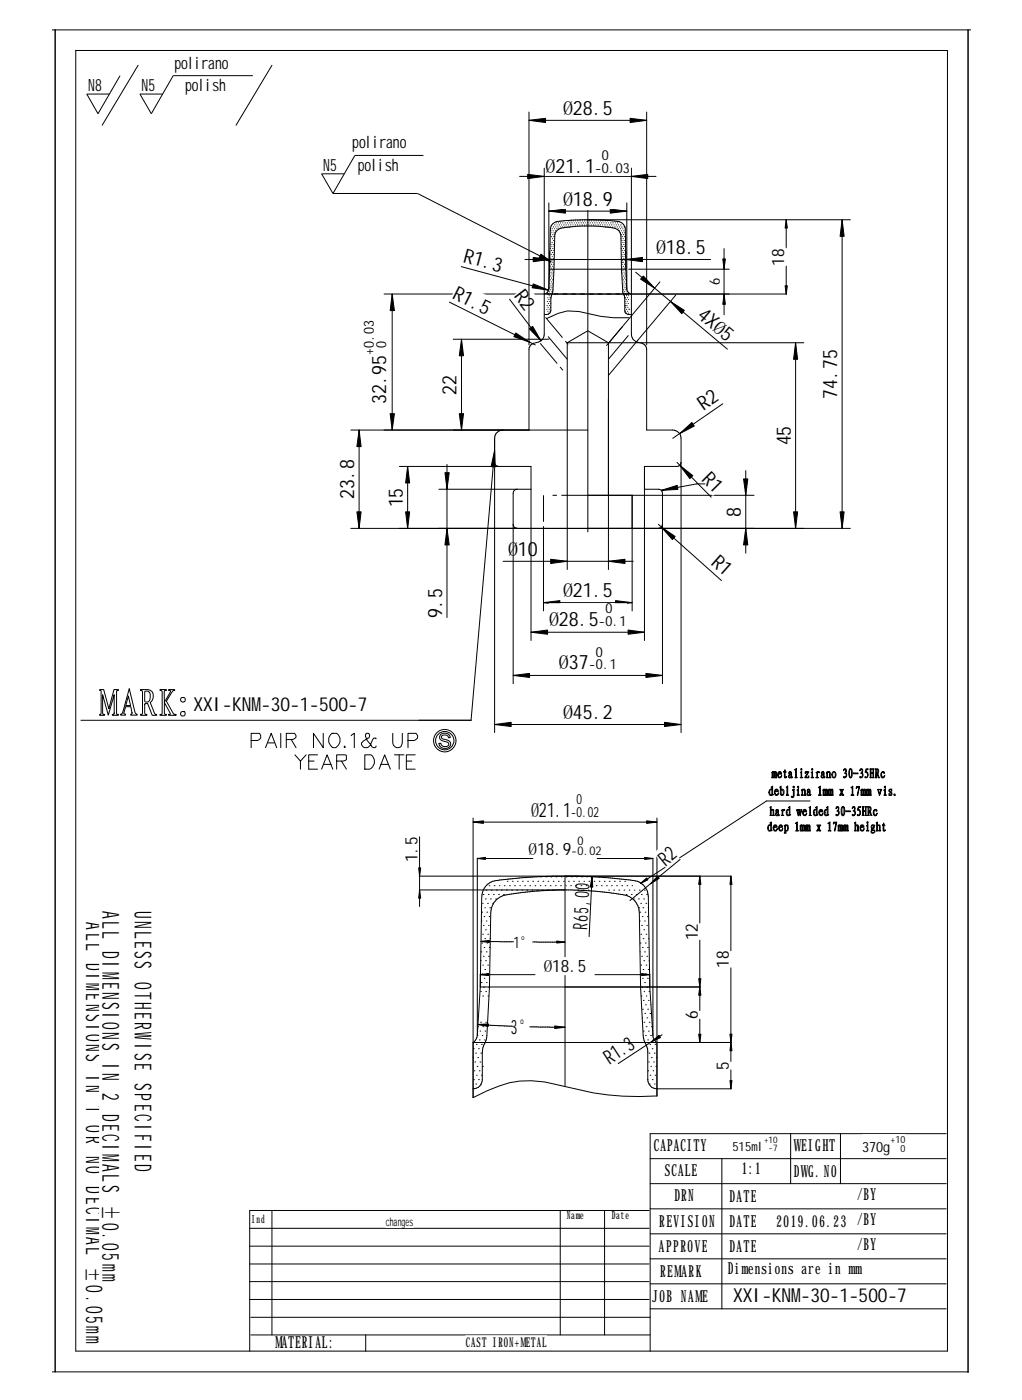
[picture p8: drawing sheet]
<svg xmlns="http://www.w3.org/2000/svg" width="235mm" height="322mm" viewBox="0 0 235 322" stroke-linecap="round" stroke-linejoin="round" font-family="sans-serif">
<g fill="none" stroke="#000" stroke-width=".23">
<path d="M12 6.9h211.6M12.7 6.9v309.1M17.4 11.6v299.6h200.7v-299.6h-200.7M222.9 6.9v309.2M121.8 27.7h27.1M121.8 25.8v53.6M125.3 38.7v38.2a1.87 1.87 0 0 1-1.4 1.9 2.15 2.15 0 0 0-2.1 1.3v18.9M145.4 38.7v38.2a1.87 1.87 0 0 0 1.4 1.9 2.15 2.15 0 0 1 2 1.3l.1 18.9h6a1.95 1.95 0 0 1 1.9 2v67.7M148.9 25.8v53.6M119.6 40.6h31.4M120.9 59.8h42.7M126.4 46.7v19.9l.1-4.6"/>
<path d="M126.4 48.6h17.9M126.5 57.9v4.1M126.7 54h.1M126.7 57.2h.1M126.8 53.2h.1M126.8 56.3h.1M126.8 59.5h.1M126.9 58.6h.1M127 54.5h.1M127 57.7h.1M127 53.6h.1M127 56.8h.1"/>
<path d="M127 59.9h.1M127.1 52.7h.1M127.1 55.9h.1M127.1 59h.1M127.2 55h.1M127.2 58.2h.1M127.3 54h.1M127.3 57.2h.1M127.3 53.2h.1M127.3 56.3h.1M127.3 59.5h.1M127.4 52.3h.1"/>
<path d="M127.4 55.4h.1M127.4 58.6h.1M127.5 54.5h.1M127.5 57.7h.1M127.6 53.6h.1M127.6 56.8h.1M127.6 59.9h.1M127.6 52.7h.1M127.6 55.9h.1M127.7 51.8h.1M127.8 53.2h.1M127.9 52.3h.1"/>
<path d="M128 51.3h.1M128.1 52.7h.1M128.2 51.8h.1M128.4 52.3h.1M128.5 51.3h.1M128.7 52.7h.1M128.7 51.8h.1M129 52.3h.1M129 51.3h.1M129.3 51.8h.1M129.5 52.3h.1M129.6 51.3h.1"/>
<path d="M129.8 51.8h.1M130 52.3h.1M130.1 51.3h.1M130.3 51.8h.1M130.6 52.3h.1M130.6 51.3h.1M130.9 51.8h.1M130.9 50.9h.1M131.1 52.3h.1M131.1 51.3h.1M131.4 51.8h.1M131.4 50.9h.1"/>
<path d="M131.7 51.3h.1M131.9 51.8h.1M132 50.9h.1M132.2 51.3h.1M132.4 51.8h.1M132.5 50.9h.1M132.7 51.3h.1M132.9 51.8h.1M133 50.9h.1M133.2 51.3h.1M133.5 51.8h.1M133.5 50.9h.1"/>
<path d="M133.8 51.3h.1M134 51.8h.1M134.1 50.9h.1M134.3 51.3h.1M134.5 51.8h.1M134.6 50.9h.1M134.8 51.3h.1M135 51.8h.1M135.1 50.9h.1M135.3 51.3h.1M135.6 51.8h.1M135.6 50.9h.1"/>
<path d="M135.8 51.3h.1M136.1 51.8h.1M136.1 50.9h.1M136.4 51.3h.1M136.6 51.8h.1M136.7 50.9h.1M136.9 51.3h.1M137 50.6l2.8 .2a7.3 7.3 0 0 1 3.5 .7l.5 .6 .2 .8 .1 9.1M137.2 51.8h.1M137.2 50.9h.1M137.5 51.3h.1M137.7 51.8h.1"/>
<path d="M137.8 50.9h.1M138 51.3h.1M138.2 51.8h.1M138.3 50.9h.1M138.5 51.3h.1M138.7 51.8h.1M138.8 50.9h.1M139 51.3h.1M139.2 51.8h.1M139.3 50.9h.1M139.4 52.3h.1M139.5 51.3h.1"/>
<path d="M139.8 51.8h.1M139.8 50.9h.1M140 52.3h.1M140.1 51.3h.1M140.3 51.8h.1M140.5 52.3h.1M140.6 51.3h.1M140.8 51.8h.1M141.1 52.3h.1M141.1 51.3h.1M141.4 51.8h.1M141.6 52.3h.1"/>
<path d="M141.6 51.3h.1M141.9 51.8h.1M142.1 52.3h.1M142.2 51.3h.1M142.3 52.7h.1M142.4 51.8h.1M142.5 53.2h.1M142.6 52.3h.1M142.8 53.7a2.69 2.69 0 0 0-2.6-1.3l-3.3-.3h-3.2l-2.4 .2a6.1 6.1 0 0 0-3 .7l-.5 .7-.1 .7-.4 12.6-.3 1.1M142.8 53.7l.2 .7 .1 7.6 .3 5.3 .3 .8M142.8 53.6h.1M142.8 52.7h.1"/>
<path d="M142.9 51.8h.1M143 55h.1M143 54h.1M143 57.2h.1M143.1 53.2h.1M143.1 56.3h.1M143.1 59.5h.1M143.1 52.3h.1M143.1 55.4h.1M143.2 58.6h.1M143.2 54.5h.1M143.2 57.7h.1"/>
<path d="M143.3 53.6h.1M143.3 56.8h.1M143.3 59.9h.1M143.4 52.7h.1M143.4 55.9h.1M143.4 59h.1M143.5 55h.1M143.5 58.2h.1M143.5 54h.1M143.5 57.2h.1M143.6 53.2h.1M143.6 56.3h.1"/>
<path d="M143.6 59.5h.1M143.7 52.3h.1M143.7 55.4h.1M143.7 58.6h.1M143.8 54.5h.1M143.8 57.7h.1M143.8 53.6h.1M143.8 56.8h.1M143.8 59.9h.1M143.9 55.9h.1M143.9 59h.1M144 58.2h.1"/>
<path d="M144.1 57.9v4.1M144.3 46.7v19.9l-.2-4.6M166.7 57.3v15.2M181 50.6v6.6M193.9 50.6v71.1M195.8 50.6h-62.1l-3.3 .2a7.1 7.1 0 0 0-3.1 .7l-.4 .6-.2 .8-.2 9.1M88.4 67.7h92.7M90.3 67.7v31.3M103.5 69.6l19.7 9.8M104.4 78.1h22M106.2 61.4l20.1 5.4M106.3 78.1v20.9"/>
<path d="M117.3 68.9l7.2 9.6M125.9 71.2h.1M125.9 70.4h.1M126 69.5h.1M126.1 68.6h.1M126.1 71.7h.1M126.2 67.6h.1M126.2 70.8h.1M126.2 69.9h.1M126.3 69h.1M126.3 72.1h.1M126.3 66.8a1.27 1.27 0 0 1-1 .9"/>
<path d="M126.4 66.5l-.1 .3M126.4 68.1h.1M126.4 71.2h.1M126.4 67.2h.1M126.5 70.4h.1M126.5 64h.1M126.5 62h17.6M126.5 69.5h.1M126.5 66.3h.1M126.6 63.1h.1M126.6 68.6h.1M126.6 65.4h.1"/>
<path d="M126.6 62.2h.1M126.6 71.7h.1M126.7 64.5h.1M126.7 61.3h.1M126.7 67.6h.1M126.7 70.8h.1M126.7 66.7h.1M126.7 63.6h.1M126.7 60.4h.1M126.8 69.9h.1M126.8 65.9h.1M126.8 62.7h.1"/>
<path d="M126.9 68.1h.1M126.9 64.9h.1M126.9 61.8h.1M127 68.1l-.2 3.4a1.14 1.14 0 0 1-1.5 1M127 64h.1M127 60.9h.1M127 67.2h.1M127 66.3h.1M127 63.1h.1M127.1 65.4h.1M127.1 62.2h.1M127.2 64.5h.1"/>
<path d="M127.2 61.3h.1M127.3 60.4h.1M127.3 66.7h.1M127.3 63.6h.1M127.3 65.9h.1M127.3 62.7h.1M127.4 61.8h.1M127.5 60.9h.1M140.1 78.9v52.3M143.1 60.4h.1M143.1 62.7h.1M143.2 61.8h.1"/>
<path d="M143.3 64h.1M143.3 60.9h.1M143.3 66.3h.1M143.3 63.1h.1M143.4 65.4h.1M143.4 62.2h.1M143.5 64.5h.1M143.5 61.3h.1M143.5 67.6h.1M143.6 66.7h.1M143.6 63.6h.1M143.6 60.4h.1"/>
<path d="M143.6 65.9h.1M143.6 62.7h.1M143.7 64.9h.1M143.7 61.8h.1M143.7 68.1l.1 3.4a.87 .87 0 0 0 1 .9l.6 .1M143.7 68.1h.1M143.8 67.2h.1M143.8 64h.1M143.8 60.9h.1M143.8 70.4h.1M143.8 69.5h.1M143.8 66.3h.1"/>
<path d="M143.8 63.1h.1M143.9 68.6h.1M143.9 65.4h.1M143.9 62.2h.1M143.9 71.7h.1M144 61.3h.1M144 67.6h.1M144 64.5h.1M144 70.8h.1M144.1 66.7h.1M144.1 63.6h.1M144.1 69.9h.1"/>
<path d="M144.1 69h.1M144.1 65.9h.1M144.2 72.1h.1M144.2 68.1h.1M144.2 71.2h.1M144.3 70.4h.1M144.3 67.2h.1M144.3 66.5a1.27 1.27 0 0 0 1.1 1.2M144.4 69.5h.1M144.4 68.6h.1M144.5 71.7h.1M144.5 67.6h.1"/>
<path d="M144.5 70.8h.1M144.6 69.9h.1M144.7 69h.1M144.7 72.1h.1M144.7 62h23.2M144.7 68.1h.1M144.8 71.2h.1M144.8 73.2h-3.5l-3.1-.4-4.9-1.1-2.7-.1-2.1 .6-2.6 1.1M146.3 62.7l21.2 17.7M151.9 64.9l-12.2 14.7M155.6 68l-8.7 10.3M181 61.2v6.5"/>
<path d="M183.2 78.9v42.8M185.1 78.9h-54.5v52.3M80.8 99h54.5M82.7 99v22.7M115.8 99a1.95 1.95 0 0 0-1.9 2v67.7M166.4 93l-11.5 8M91.9 107.4h30.4v40.1M93.9 107.4v14.3M101 112.7h21.3M102.9 107v35.2M113.9 103.7l-5.4 62.2h-89.9M113.9 106.5a.87 .87 0 0 0 .9 .9"/>
<path d="M119.1 112.7a.87 .87 0 0 0-.9 .9v43.9M135.3 114.1h38.3M145.5 114.1v26.6M148.4 112.7h3.2l.7 .2M152.3 112.9l.2 .7v43.9M155.9 106.5l7.8 8M156.8 106.5a.87 .87 0 0 1-.9 .9h-7.5v40.1M162.3 111.4h-1.9l-8.1 1.5M171.7 108.4v19M80.8 121.7h115M115.8 129.3h30M118.2 120.8a.87 .87 0 0 0 .9 .9"/>
<path d="M125.1 138.8h20.4M125.1 121.7v19M151.6 120.8l14.5 12.9M152.5 120.8a.87 .87 0 0 1-.9 .9M22.9 158.8h1l1.2 4.4 1.1-4.4h1.1v.2l-.4 .1-.1 .1v5.2l.5 .1v.2h-1.4v-.2h.3l.1-.3v-4.2l-1.4 4.7-1.3-4.7v4.2l.1 .3h.4v.2h-1.2l.4-.5v-5l-.1-.1-.3-.1zM29.8 158.6l1.3 5.4 .2 .4 .3 .1v.2h-1.5v-.2l.3-.2-.3-1.5h-1.2l-.4 1.4 .4 .3v.2h-1.1v-.2l.3-.1 .3-.7zM32.3 158.8a2.97 2.97 0 0 1 2.7 .4 1.84 1.84 0 0 1-.4 2.6l.9 2.4 .2 .3h.4v.2h-1l-1.1-2.7-.7 .2v2l.1 .3h.4v.2h-1.5v-.2h.4l.1-.3v-4.8l-.1-.3-.4-.1zM33.4 159.2h.1a.81 .81 0 0 1 1.1 .7 1.59 1.59 0 0 1-.6 1.8h-.6l-.1-.2zM36.8 158.8h1.5v.2l-.4 .1-.1 .3v2.3l1.5-2.5-.1-.1-.4-.1v-.2h1.4v.2h-.2a2.32 2.32 0 0 0-1.1 1.5l-.6 1 1.4 2.5a.64 .64 0 0 0 .9 .5v.2h-1.8v-.2h.4v-.3l-1.4-2.4v2.4l.2 .3h.3v.2h-1.5v-.2h.4l.1-.2v-4.9l-.1-.3-.4-.1zM118.2 155.6h34.3M122.3 145.6h26.1M29.5 160.3l.6 2.2h-1.1z"/>
<path d="M41.7 160.8l.2-.2h.5a.56 .56 0 0 1 .2 .8 .56 .56 0 0 1-.8 .2 .56 .56 0 0 1-.1-.8zM57.8 170.5h1.5a.96 .96 0 0 0 .6-1.4l-.2-.2h-1.9v3.3M61.1 172.2l1.3-3.3 1.3 3.3M61.7 171.1h1.5M64.6 168.9v3.3M65.9 170.3h1.3l.6-.1 .4-.4v-.4l-.4-.5h-1.9v3.3M67.1 170.3l1.1 1.9M67.9 173.8l1.3 1.5 1.3-1.5M69.2 175.3v1.9M71 175.3h1.3M73.1 173.8h-2v3.4h2M74 177.2l1.3-3.4 1.3 3.4"/>
<path d="M74.4 168.9v3.3l-2.2-3.3v3.3M74.6 176.1h1.6M76.1 169.2l.3-.3h1.1a1.98 1.98 0 0 1-.2 3.3 1.44 1.44 0 0 1-1.6-1.3v-.9zM77.5 175.3h1.5l.5-.2 .3-.2v-.9l-.3-.2h-2v3.4M78.6 175.3l1.2 1.9M79.4 171.8l-.2 .2 .2 .2 .1-.2M80.9 169.4l.7-.5v3.3M84 173.8h1.1a1.26 1.26 0 0 1 1.1 1.1 2.19 2.19 0 0 1-1.1 2.3h-1.1zM86.6 170.2v-.2h-.6l-.5 1.1a1.12 1.12 0 0 1-1.2 1.2 1.12 1.12 0 0 1-1.1-1.2l1.7-1.1 .2-.4-.2-.7h-.6a1.43 1.43 0 0 0 .2 1.6l1.1 1.5 .8 .2 .2-.4M87.3 177.2l1.3-3.4 1.3 3.4M87.7 176.1h1.6M90.4 168.9v2.2a1.1 1.1 0 0 0 1.1 1.1 1.1 1.1 0 0 0 1.1-1.1v-2.2"/>
<path d="M90.8 173.8h2.2M91.9 173.8v3.4M93.6 175.3h1.2M93.9 170.5h1.5a.96 .96 0 0 0 .5-1.4l-.1-.2h-1.9v3.3M95.6 173.8h-2v3.4h2M101.5 169.1a1.36 1.36 0 0 1 2.2 .8h-.4a.89 .89 0 0 0-.8-.6 .89 .89 0 0 0-.9 .4l.2 .4a2.14 2.14 0 0 1 2 1.1 1.34 1.34 0 0 1-1.4 1.2 1.34 1.34 0 0 1-1.3-1.2h.4v.1a1.04 1.04 0 0 0 1.6 .5 .53 .53 0 0 0 .2-.7 .53 .53 0 0 0-.6-.3 1.32 1.32 0 0 1-1.5-1.1zM113.9 166.9h42.9M177.7 177.9l.2-.2v.2l.3-.2 .1 .3 .2-.3 .2 .1 .2 1.3h-.4l.1-1.2-.2 .1v1.1h-.3v-1.2l-.2 .1 .1 1.1h-.3zM179.2 177.9a.45 .45 0 0 1 .5-.2 .45 .45 0 0 1 .3 .6h-.8v.3a.36 .36 0 0 0 .4 .4 .36 .36 0 0 0 .3-.5 .47 .47 0 0 1-.4 .7 .47 .47 0 0 1-.5-.6zM179.3 177.9h.4v.3h-.5zM180.7 177.3l.1 .4h.2l-.2 .1v1.1l.1 .1 .2-.2a.24 .24 0 0 1-.2 .4 .24 .24 0 0 1-.3-.3v-1.1l-.2-.1zM181.7 177.8a.31 .31 0 0 1 .4-.1 .31 .31 0 0 1 .1 .4v.9l.3-.1-.2 .2h-.2v-.1l-.2 .1a.45 .45 0 0 1-.4-.5 .45 .45 0 0 1 .6-.3l-.1-.5h-.2l-.1 .4h-.1z"/>
<path d="M181.8 178.5l.3-.2-.1 .7a.28 .28 0 0 1-.3-.1 .28 .28 0 0 1 .1-.4zM183 177.2l.3-.2v2l.3 .1h-.6l.2-.1v-1.7zM184.3 177.9l.3-.2v1.3l.2 .1h-.6l.2-.1v-1zM184.4 177l.3 .2-.2 .2zM185.4 177.7h.8l-.7 1.3h.6l.1-.3v.4h-.9l.7-1.2h-.5l-.1 .3zM186.8 177.9l.3-.2v1.2l.2 .2h-.6l.2-.1v-1zM186.9 177l.3 .2-.2 .2zM187.9 177.9l.3-.2v.3l.2-.3 .3 .1-.1 .2-.2-.1-.2 .3v.8l.2 .1h-.6l.3-.2v-.9zM189.1 177.9a.34 .34 0 0 1 .3-.2 .34 .34 0 0 1 .3 .2v1.1l.2-.1-.1 .2h-.2v-.1l-.2 .1a.46 .46 0 0 1-.4-.5 .46 .46 0 0 1 .6-.3l-.1-.5h-.2l-.1 .4zM189.3 178.5l.3-.2-.1 .7a.28 .28 0 0 1-.4-.1 .28 .28 0 0 1 .2-.4zM190.2 177.9l.3-.2v.3l.3-.3 .3 .1v1.2l.2 .1h-.5l.2-.1-.1-1.1-.4 .2v.8l.2 .2h-.5l.2-.1v-1zM191.8 177.8a.66 .66 0 0 1 .7 .3 .66 .66 0 0 1-.1 .8l-.2 .2a.72 .72 0 0 1-.7-.4 .72 .72 0 0 1 .1-.8z"/>
<path d="M191.9 177.8h.3l.1 .4v.5l-.3 .4a.78 .78 0 0 1-.1-1.3zM194.3 177.2l.2-.2 .3 .2 .1 .5-.2 .3a.61 .61 0 0 1 .2 .7 .61 .61 0 0 1-.7 .4v-.3l.4 .2 .2-.3-.1-.5-.3-.1 .3-.4v-.3a.26 .26 0 0 0-.3-.2 .26 .26 0 0 0-.2 .3zM195.7 177l.3 .1 .2 .6-.1 1.2-.3 .3a1.81 1.81 0 0 1-.1-2.2zM195.7 177.2h.2l.1 .5-.1 1.4-.3-.6zM196.5 178h1.1v.2h-1.1zM198 177.2l.2-.2a.5 .5 0 0 1 .5 .4 .5 .5 0 0 1-.3 .6 .6 .6 0 0 1 .3 .7 .6 .6 0 0 1-.7 .4v-.3l.2 .2a.47 .47 0 0 0 .4-.5 .47 .47 0 0 0-.4-.5 .41 .41 0 0 0 .3-.3 .41 .41 0 0 0-.3-.5l-.2 .3zM199.4 177.1h.5l-.1 .2h-.4l-.1 .4a.77 .77 0 0 1 .6 .7 .77 .77 0 0 1-.6 .7l-.2-.1 .2-.1a.53 .53 0 0 0 .6-.5 .53 .53 0 0 0-.6-.5h-.1zM200.3 177.1h.4l-.2 .9h.5l-.1-.9h.4l-.2 .1 .2 1.9h-.4l.1-1h-.5l.2 1h-.4zM201.5 177.1h.5a.64 .64 0 0 1 .1 1l.4 1h-.3l-.3-.9h-.1l.1 .9h-.4l.1-.2v-1.7zM201.8 177.2l.3 .1-.1 .7h-.2zM203.1 177.8a.33 .33 0 0 1 .4-.1 .33 .33 0 0 1 .1 .4h-.1l-.1-.3a.58 .58 0 0 0-.5 .6 .58 .58 0 0 0 .5 .6l.3-.4a.43 .43 0 0 1-.2 .5 .43 .43 0 0 1-.6-.1l-.1-.6zM96.6 192.7v16.1"/>
<path d="M108.9 188.4v64.4a31.4 31.4 0 0 1 10.7-3.8l2.7-.1 3.2 .3 11.1 2.5a63.1 63.1 0 0 0 14.7 .7v-64M108.9 189.3h42.4M109.9 197.6v40.8M109.9 197.7h12.8M137.5 197.7h12.8M150.3 197.6v40.8M156.6 197.9l-11.6 9.5M177.1 190.1l.4 .2-.1 .9a.48 .48 0 0 1-.5-.2 .48 .48 0 0 1 .1-.6zM177.2 186l.3-.3v1l.3-.3 .3 .1v1.1l.2 .2h-.4l.1-.1v-.9l-.2-.3-.3 .3v.9l.2 .1h-.5l.2-.1v-1.7zM177.2 189.5l.4-.2v1.8l.2 .1-.5 .2a.78 .78 0 0 1-.6-.7 .78 .78 0 0 1 .5-.8l.3 .2v-.5zM177.4 181.9l.3 .2-.1 .9a.63 .63 0 0 1-.5-.4 .63 .63 0 0 1 .3-.7zM177.5 181.3l.4-.3v2h.2l-.4 .1a.59 .59 0 0 1-.7-.2 .59 .59 0 0 1 .1-.8l.3-.4 .3 .2v-.6z"/>
<path d="M178.3 190h.4l.2 .5h-.7v.3a.36 .36 0 0 0 .3 .4 .36 .36 0 0 0 .4-.4 .47 .47 0 0 1-.4 .7 .47 .47 0 0 1-.5-.6zM178.3 190.2l.3-.1 .1 .3h-.5zM178.5 182l.4-.1 .1 .3h-.6zM178.6 181.8h.4l.2 .5h-.8v.3a.38 .38 0 0 0 .4 .4 .38 .38 0 0 0 .4-.4 .48 .48 0 0 1-.5 .6 .48 .48 0 0 1-.4-.7zM178.7 186.5l.1-.1 .4 .1v1.2l.3-.1-.3 .3-.1-.2a.32 .32 0 0 1-.4 .1 .32 .32 0 0 1-.1-.4l.5-.4-.1-.5-.2 .1-.2 .3zM178.8 187.2l.3-.1-.2 .7-.2-.1zM179.5 181.3l.3-.3v1l.3-.3 .3 .2 .1 .8a.43 .43 0 0 1-.3 .5 .43 .43 0 0 1-.5-.3v-1.6zM179.5 190h.5l.2 .5h-.8a.46 .46 0 0 0 .1 .6 .46 .46 0 0 0 .5 0l.2-.3a.46 .46 0 0 1-.4 .6 .46 .46 0 0 1-.5-.5zM179.6 190.1h.3l.1 .3h-.6zM179.9 186.6l.3-.2v.3l.2-.3 .3 .1-.1 .2-.2-.1-.1 .3-.1 .7 .3 .2h-.6l.2-.1v-1zM179.9 182h.3l.1 .3v.6l-.2 .2-.3-.1zM180.6 190.1l.4-.1a.79 .79 0 0 1 .6 .6 .79 .79 0 0 1-.3 .8l-.5-.1 .2 .6h-.4l.1-.1v-1.6z"/>
<path d="M180.8 190.2l.3-.1a.64 .64 0 0 1 .3 .6 .64 .64 0 0 1-.5 .6zM181 181.3l.4-.3v2l.2 .2h-.6l.2-.1v-1.8zM181.4 186.5h.2l.1 .3-.1 .9a.51 .51 0 0 1-.5-.3 .51 .51 0 0 1 .1-.6zM181.5 186l.4-.3v1.9l.1 .1-.2 .1-.1-.1a.45 .45 0 0 1-.6 .1 .45 .45 0 0 1-.1-.7 .47 .47 0 0 1 .1-.6 .47 .47 0 0 1 .6 0v-.4zM182.5 181.9l.3-.2v1.5l-.3 .5-.3-.1v-.2l.3 .1 .2-.2v-1.3zM182.6 181.1h.2v.3h-.2zM183.1 189.6l.5-.3v1.9l.3 .2h-.7l.2-.2v-1.5zM183.4 186.5h.3l.1 1.1 .2-.7-.2-.4h.3l.1 1.1 .2-1.1h.2l-.4 1.4-.2-.8-.2 .8zM183.5 181.9l.4-.2v1.3l.2 .2h-.6l.2-.1v-1.1zM183.6 181.1l.3 .1-.1 .2-.2-.1zM184.2 190.1l.2-.1v.2l.2-.2 .2 .2 .2-.2 .2 .1 .1 1.3h-.3l.1-1.1-.1-.2-.2 .2 .1 1.1h-.3l.1-.2-.1-1.1-.2 .1 .1 1.2h-.3zM184.5 181.9l.3-.2v.3a.32 .32 0 0 1 .3-.2 .32 .32 0 0 1 .3 .3v.9l.2 .2h-.5l.2-.1-.1-1.2-.4 .2v.9l.2 .2h-.5l.2-.2v-.9z"/>
<path d="M184.9 186.6a.44 .44 0 0 1 .6-.2 .44 .44 0 0 1 .2 .6h-.8a.44 .44 0 0 0 .2 .6 .44 .44 0 0 0 .6-.2v-.1a.47 .47 0 0 1-.4 .6 .47 .47 0 0 1-.5-.6zM185.1 186.5h.3l.1 .4h-.5zM185.4 190.1l.2-.1v.2a.21 .21 0 0 1 .3-.2 .21 .21 0 0 1 .2 .2 .24 .24 0 0 1 .2-.2 .24 .24 0 0 1 .2 .3l.1 1.1h-.3l.1-1.2-.2-.1-.1 .3 .1 1h-.4l.1-1.1-.1-.2-.2 .2 .2 1.1h-.4zM186 181.8h.4l.1 1.2h.2l-.1 .2h-.2v-.2l-.1 .1a.35 .35 0 0 1-.5-.1 .35 .35 0 0 1 .1-.5l.5-.2-.2-.5-.2 .2v.3l-.1-.1zM186 182.6l.4-.2-.2 .7-.2-.1zM186.3 186l.3-.3v2l.2 .1h-.5l.1-.1v-1.7zM186.5 184.5h-10l-29.1 19M187.5 186.7l.2-.2 .3 .2v.8l-.2 .2-.3-.1zM187.7 186l.4-.3v1.9h.2l-.5 .3a.78 .78 0 0 1-.6-.7 .78 .78 0 0 1 .5-.8l.3 .1v-.5zM188 190h.5l.1 .5v-.5l.4 .1a.75 .75 0 0 0 0 1.3h-.4l-.1-.6-.2 .6h-.3l.4-.7zM188.4 181.4l.4-.4v2l.3 .2h-.7l.3-.2v-1.5zM188.8 186.5h.4l.2 .5h-.7v.3a.38 .38 0 0 0 .4 .4 .38 .38 0 0 0 .3-.4 .46 .46 0 0 1-.3 .6 .46 .46 0 0 1-.5-.4v-.7z"/>
<path d="M188.8 186.5h.3l.2 .4h-.6zM189.7 181.7v.3l.2-.3 .2 .3a.24 .24 0 0 1 .2-.2 .24 .24 0 0 1 .2 .3l.1 1.1h-.3v-1.3l-.2 .1 .1 1.2h-.3v-1.1l-.1-.2-.1 .2 .1 1.1h-.4v-1.3zM190.1 186.5l.4 .2v.8l-.2 .2a.72 .72 0 0 1-.2-1.2zM190.2 186l.4-.3v1.9h.2l-.5 .3a.79 .79 0 0 1-.6-.6 .79 .79 0 0 1 .3-.8h.5v-.5zM190.6 189.6l.5-.3v1.9l.2 .2h-.6l.2-.2v-1.6zM190.7 181.9l.2-.2v.3l.3-.3 .1 .3a.22 .22 0 0 1 .2-.2 .22 .22 0 0 1 .3 .1l.1 1.3h-.3v-1.3l-.3 .2 .1 1.1h-.3l.1-.2-.1-1.1-.2 .1 .1 1.2h-.3zM192 189.3h.7l-.5 2.1h-.1l.4-1.9h-.4l-.2 .3zM192.7 185.7l.4 .3-.1 .7a.64 .64 0 0 1 .2 .7 .64 .64 0 0 1-.7 .4v-.2l.2 .1a.44 .44 0 0 0 .5-.3 .44 .44 0 0 0-.3-.6l-.2-.1 .3-.2v-.4a.24 .24 0 0 0-.3-.2 .24 .24 0 0 0-.2 .3zM192.9 190.1l.2-.1v.2a.21 .21 0 0 1 .3-.2 .21 .21 0 0 1 .1 .2 .24 .24 0 0 1 .3-.2 .24 .24 0 0 1 .2 .3l.1 1.1h-.3v-1.2l-.1-.1-.1 .1 .1 1.2h-.4l.1-1.1-.1-.2-.2 .2 .2 1.1h-.4zM193.3 181.8h.5l-.2 .1 .2 .4 .1-.5h.3a.73 .73 0 0 0-.4 .7 .73 .73 0 0 0 .5 .7h-.5v-.6l-.3 .5 .1 .1h-.3l.4-.7zM193.9 185.8l.3-.1 .2 .5a1.52 1.52 0 0 1-.3 1.7l-.2-.1a2.03 2.03 0 0 1 0-2zM194 185.9h.2l.1 .5-.2 1.4-.3-.6z"/>
<path d="M194.2 190.1l.2-.1v.2a.21 .21 0 0 1 .2-.2 .21 .21 0 0 1 .2 .2l.4-.2 .2 1.4h-.4l.1-1.2-.1-.1-.2 .2 .1 1.1h-.3l.1-1-.1-.3-.2 .1 .1 1.2h-.3zM194.7 186.8h1.1v.1h-1.1zM195.9 181.4l.4-.4v2l.3 .2h-.7l.3-.2v-1.5zM196.4 185.8a.47 .47 0 0 1 .6 .3 .47 .47 0 0 1-.3 .6 .62 .62 0 0 1 .2 .7 .62 .62 0 0 1-.6 .4v-.2l.1 .1a.49 .49 0 0 0 .5-.5 .49 .49 0 0 0-.5-.5 .36 .36 0 0 0 .4-.4 .36 .36 0 0 0-.4-.3l-.2 .2zM196.7 189.5l.3-.2v.9l.3-.2h.3v1.2l.2 .2h-.4l.1-1.1-.2-.2-.3 .2 .1 1.1h-.4l.1-.1v-1.7zM197.2 181.1h.7l-.4 2.1h-.1l.4-1.9h-.5l-.1 .3zM197.7 185.8h.5l-.1 .2h-.4l-.1 .4a.77 .77 0 0 1 .5 .7 .77 .77 0 0 1-.6 .8l-.1-.2 .1-.1 .1 .1a.56 .56 0 0 0 .5-.6 .56 .56 0 0 0-.7-.5zM198.2 190h.5l.2 .5h-.7v.3a.36 .36 0 0 0 .3 .4 .36 .36 0 0 0 .4-.4 .44 .44 0 0 1-.3 .6 .44 .44 0 0 1-.6-.4v-.6zM198.2 190.2l.4-.1 .2 .3h-.6zM198.4 181.7v.3l.1-.2a.19 .19 0 0 1 .2 0 .19 .19 0 0 1 .1 .2 .22 .22 0 0 1 .2-.2 .22 .22 0 0 1 .3 .1l.1 1.3h-.3v-1.3l-.3 .2 .1 1.1h-.3l.1-1.1-.1-.2-.2 .1 .1 1.2h-.3v-1.3zM198.5 185.8h.4l-.1 .2v.8h.5l-.2-1h.4l-.1 .1v1.8l.1 .1h-.4l.2-1h-.5v.8l.1 .2h-.4l.1-.1v-1.8zM199.5 190.1l.3-.2v1.3l.3 .2h-.6l.2-.2v-.9z"/>
<path d="M199.6 189.3h.2v.3h-.2zM199.6 181.7v.3l.3-.3 .2 .3a.24 .24 0 0 1 .2-.2 .24 .24 0 0 1 .2 .3l.1 1.1h-.3v-1.3l-.2 .1 .1 1.2h-.3v-1.1l-.1-.2-.2 .2 .2 1.1h-.4v-1.3zM199.7 185.8h.6a.64 .64 0 0 1 .1 1l.4 1h-.3l-.3-.9h-.2l.2 .9h-.5l.2-.1v-1.8zM200 186h.4l-.2 .8-.2-.1zM200.7 190.1l.3-.2 .4 .1-.1 .1-.1 .6-.5 .3 .2 .1h.4a.45 .45 0 0 1 .1 .6 .45 .45 0 0 1-.6 .2 .45 .45 0 0 1-.1-.7zM200.7 191.3h.6v.3l-.1 .2-.5-.1zM200.8 190.1a.34 .34 0 0 1 .3 .3 .34 .34 0 0 1-.2 .4zM201.2 186.6a.37 .37 0 0 1 .4-.2 .37 .37 0 0 1 .3 .4h-.2v-.3a.6 .6 0 0 0-.5 .6 .6 .6 0 0 0 .3 .6l.4-.4a.44 .44 0 0 1-.2 .5 .44 .44 0 0 1-.5-.1l-.2-.6zM201.7 189.5l.3-.2v.9l.3-.2h.3l.2 1.4h-.4l.1-1.1a.23 .23 0 0 0-.3-.2 .23 .23 0 0 0-.2 .2l.1 1.1h-.4l.1-.1v-1.7zM202 181.8h.4l-.1 .2 .2 .9 .3-.8-.2-.3h.4l-.5 1.4zM203.5 189.6v.4h.3l-.3 .1v1.1l.1 .1 .2-.2a.24 .24 0 0 1-.2 .3 .24 .24 0 0 1-.3-.2v-1.1l-.1-.1zM203.5 181.9l.3-.2v1.3l.3 .2h-.6l.2-.2v-.9z"/>
<path d="M203.6 181.1h.3l-.1 .3h-.1zM204.8 181.8l.5-.1v.5l-.2-.3h-.3l.2 .5a.49 .49 0 0 1 .1 .8h-.4v-.5a.26 .26 0 0 0 .3 .4 .26 .26 0 0 0 .2-.4l-.2-.1a.45 .45 0 0 1-.2-.8zM205.9 182.9l.2 .1-.1 .2-.2-.2zM96.5 201.8h71.9M96.5 205h35.2l5.8 .3a35.8 35.8 0 0 1 7.4 1.2l.3 .2a4.1 4.1 0 0 1 2 3.5l.3 17.2 .6 11.5 1 3.1v6.7M110.7 216.8l7.5 .1M110.8 219.2h.2M110.8 212.1h.2M110.9 206.6l-.3 20.7M111 210.1h.1M111 217.2h.1M111.1 208.1h.2"/>
<path d="M111.1 215.2h.2M111.3 206h.1M111.3 213.1h.2M111.5 211.1h.1M111.5 218.2h.1M111.6 209.1h.2M111.6 216.2h.2M111.8 207h.1M111.8 214.2h.2M111.9 205h.2M112 212.1h.1M112 219.2h.1"/>
<path d="M112.1 210.1h.2M112.1 217.2h.2M112.3 208.1h.1M112.3 215.2h.2M112.4 206h.2M112.5 213.1h.1M112.6 211.1h.2M112.6 204h.2M112.6 218.2h.2M112.8 209.1h.1M112.8 216.2h.1M112.9 207h.2"/>
<path d="M113.1 205h.2M113.5 208.1h.1M113.6 206h.2M113.8 204h.2M114.1 207h.2M114.3 205h.2M114.8 206h.2M115 204h.1M115.4 205h.2M116 206h.1M116.1 204h.2M116.6 205h.2"/>
<path d="M116.8 203h.2M117.3 204h.2M117.8 205h.2M118 203h.2M118.5 204h.2M119 205h.2M119.2 203h.1M119.7 204h.1M120.2 205h.1M120.3 203h.2M120.8 204h.2M121.3 205h.2"/>
<path d="M121.5 203h.2M122 204h.2M122.5 205h.2M122.6 216.9l7.5 .1M122.7 203h.2M123.2 204h.2M123.7 205h.2M123.9 203h.1M124.4 204h.1M124.5 202h.2M124.9 205h.1M125 203h.2"/>
<path d="M125.5 204h.2M125.7 202h.2M125.9 201.8l-5.4 .3-5.4 .6a4 4 0 0 0-4.1 3.8M126 205h.2M126.2 203h.2M126.7 204h.2M126.9 202h.1M127.2 201.8h-.5M127.4 203h.2M127.9 204h.2M128.1 202h.1M128.4 205l-3.6 .1a45.9 45.9 0 0 0-9.4 1.4 4.2 4.2 0 0 0-2.4 3.7l-.3 17.2-.6 11.1-.1 .8-.8 2-.2 1.1v6.3a2.1 2.1 0 0 1-2.1 2.1"/>
<path d="M128.6 203h.1M129.1 204h.1M129.2 202h.2M129.8 203h.1M130.1 201.8v48.4M130.3 204h.1M130.4 202h.2M130.9 203h.2M131.4 204h.2M131.6 202h.1M132.1 203h.1M132.6 204h.2"/>
<path d="M132.8 202h.1M133 201.8h.4M133.1 205h.2M133.3 203h.1M133.8 204h.1M133.9 202h.2M134.3 201.8l9.6 .8a5.6 5.6 0 0 1 4.8 1.9l.4 .8 .2 1.2 .3 20.8M134.3 205h.2M134.5 203h.1M135 204h.1M135.1 202h.2M135.5 205h.1"/>
<path d="M135.6 203h.2M136.1 204h.2M136.3 201.9l-.7 13.8M136.8 203h.1M137.3 204h.2M138 203h.1M138.5 204h.1M139.1 203h.2M139.7 204h.1M140.2 205h.1M140.3 203h.2M140.8 204h.2"/>
<path d="M141.3 205h.2M141.5 203h.1M142 204h.2M142.5 205h.2M142.7 203h.1M143.2 204h.1M143.7 205h.1M143.8 203h.2M144.2 206h.2M144.4 204h.1M144.9 205h.1M145.4 206h.1"/>
<path d="M145.5 204h.2M145.9 207h.1M146 205h.2M146.5 206h.2M147 209.1h.1M147 207h.2M147.2 205h.2M147.2 212.1h.2M147.4 219.2h.1M147.4 210.1h.1M147.4 217.2h.2M147.5 208.1h.2"/>
<path d="M147.6 215.2h.1M147.7 206h.2M147.7 213.1h.2M147.9 211.1h.1M147.9 218.2h.2M148 209.1h.2M148.1 216.2h.2M148.2 207h.2M148.3 214.2h.1M148.4 205h.1M148.4 212.1h.1M148.4 219.2h.2"/>
<path d="M148.5 210.1h.2M148.6 217.2h.2M148.7 208.1h.2M148.8 215.2h.1M148.9 206h.2M148.9 213.1h.2M149.1 211.1h.1M149.1 218.2h.2M149.2 209.1h.1M149.3 216.2h.1M161.1 201.8v10.8M161.1 216.5v16.2"/>
<path d="M168.3 201.8v17.2M109.9 238.4l-.2 .8-.8 .9h59.5M110 238.5h.1M110 236l8.2 .4M110.1 236.5h.1M110.4 239.5h.1M110.5 237.5h.2M110.6 227.3h50.6M110.6 224.4v2.9M110.6 224.5h12.6M110.6 227.3l-.7 11.1M110.7 235.4h.1"/>
<path d="M110.7 228.4h.1M110.7 221.3h.1M110.8 226.3h.2M111 224.3h.2M111 238.5h.2M111.2 236.5h.1M111.2 229.4h.1M111.2 222.3h.1M111.3 220.2h.2M111.3 227.4h.2M111.5 225.3h.1M111.5 239.5h.2"/>
<path d="M111.6 223.3h.2M111.7 237.5h.1M111.8 221.3h.2M111.8 235.4h.2M111.8 228.4h.2M112 226.3h.1M112.1 224.3h.2M112.3 222.3h.2M112.4 229.4h.1M112.5 220.2h.1M112.5 227.4h.1M112.6 225.3h.1"/>
<path d="M122 236.5l8.1 .1M137 224.5h12.6M147.4 224.3h.2M147.6 222.3h.1M147.6 229.4h.2M147.7 220.2h.2M147.8 227.4h.2M147.9 234.4h.1M148 232.4h.1M148 225.3h.1M148.1 223.3h.2M148.1 237.5h.2"/>
<path d="M148.1 230.4h.2M148.3 221.3h.1M148.3 235.4h.2M148.3 228.4h.1M148.4 226.3h.2M148.5 233.4h.1M148.6 224.3h.2M148.6 238.5h.2M148.6 231.4h.2M148.8 222.3h.1M148.8 236.5h.2M148.8 229.4h.1"/>
<path d="M148.9 227.4h.2M148.9 220.2h.2M149 234.4h.1M149.1 225.3h.2M149.1 239.5h.2M149.1 232.4h.2M149.3 223.3h.1M149.3 237.5h.2M149.3 230.4h.1M149.4 228.4h.2M149.4 221.3h.1M149.5 235.4h.1"/>
<path d="M149.6 224.4v2.9M149.6 227.3l.7 11.1M149.6 233.4h.2M149.8 238.5h.2M149.8 231.4h.1M150 236.5h.1M150.3 239.5h.2M150.3 238.4l.2 .8 .8 .9M152.4 238.3l-10.1 6.7M161.1 234.7v5.4M168.3 222.9v21.6M108.9 250.7h.2"/>
<path d="M108.9 243.6h.1M109 241.5h.2M109.1 248.7h.1M109.2 246.6h.1M109.3 244.6h.2M109.5 242.6h.2M109.6 249.7h.1M109.7 240.5h.2M109.7 247.6h.2M109.9 245.6h.1M110 243.6h.2M110.2 248.7h.2"/>
<path d="M110.2 241.5h.2M110.4 246.6h.1M110.5 244.6h.2M110.7 249.7h.1M110.7 242.6h.2M110.9 247.6h.1M110.9 240.5h.1M111 245.6h.1M149.1 241.5h.1M149.1 248.7a2.17 2.17 0 0 0 2.2 2.1h17.1M149.1 248.7h.1M149.2 246.6h.2"/>
<path d="M149.4 244.6h.1M149.5 242.6h.1M149.5 249.7h.2M149.6 240.5h.2M149.7 247.6h.2M149.9 245.6h.1M150 243.6h.2M150.2 241.5h.1M150.2 248.7h.2M150.4 246.6h.1M150.5 244.6h.2M150.7 242.6h.1"/>
<path d="M150.7 249.7h.1M150.8 247.6h.2M150.8 240.5h.2M151 245.6h.2M151.2 243.6h.1M151.2 250.7h.1M168.3 246.4v4.4M62.6 278.8v28.7M129 278.8v28.7M139.2 278.8v28.7M149.4 278.8h-91.9v32.4M149.7 278.4h68.1"/>
<path d="M149.7 266.9h68.1M149.7 272.6h68.1M166.2 266.9v34.5M182 261.1v11.5M193.5 261.1v11.5M217.8 261.1h-68.1v50.1M57.5 299.3h91.9M57.5 295.2h91.9M57.5 291.1h91.9M57.5 287h91.9M57.5 282.9h91.9M149.7 284.2h68.1"/>
<path d="M149.7 289.9h68.1M149.7 295.7h68.1M12 316h210.9M57.7 307.5h92M57.7 303.4h92M84.2 307.5v3.7M149.7 301.4h68.1"/>
<circle cx="42.1" cy="164.4" r=".55"/>
<circle cx="102.4" cy="170.6" r="2.12"/>
<circle cx="102.4" cy="170.6" r="2.58"/>
</g>
<g fill="#000" stroke="#000" stroke-width=".23">
<path d="M121.8 27.7l3.8-.5v1z" fill-rule="evenodd"/>
<path d="M145.1 27.2l3.8 .5-3.8 .5z" fill-rule="evenodd"/>
<path d="M121.5 40.2l3.8 .4-3.8 .5z" fill-rule="evenodd"/>
<path d="M122.8 59.3l3.7 .5-3.7 .5z" fill-rule="evenodd"/>
<path d="M124.5 58.5l2.4 1.8-2.8-.9z" fill-rule="evenodd"/>
<path d="M126.4 48.6l3.8-.4v.9z" fill-rule="evenodd"/>
<path d="M140.5 48.2l3.8 .4-3.8 .5z" fill-rule="evenodd"/>
<path d="M144.1 59.8l3.8-.5v1z" fill-rule="evenodd"/>
<path d="M145.4 40.6l3.7-.4v.9z" fill-rule="evenodd"/>
<path d="M166.4 59.6h.6l-.3 2.4z" fill-rule="evenodd"/>
<path d="M181 50.6l.3 1.9h-.5z" fill-rule="evenodd"/>
<path d="M193.9 50.6l.5 3.8h-1z" fill-rule="evenodd"/>
<path d="M90.3 67.7l.5 3.8h-1z" fill-rule="evenodd"/>
<path d="M118.7 76.7l3.3 2.1-3.7-1.3z" fill-rule="evenodd"/>
<path d="M121.9 75.7l.7-.5 1.9 3.3z" fill-rule="evenodd"/>
<path d="M122.8 65.4l3.5 1.4-3.8-.5z" fill-rule="evenodd"/>
<path d="M148.1 63.6l2.6 2.8-3.2-2.1z" fill-rule="evenodd"/>
<path d="M154.3 69.4l3.3 2.1-.6 .7z" fill-rule="evenodd"/>
<path d="M166.7 67.7l.3 2.4h-.6z" fill-rule="evenodd"/>
<path d="M180.8 65.8h.5l-.3 1.9z" fill-rule="evenodd"/>
<path d="M89.8 95.3h1l-.5 3.7z" fill-rule="evenodd"/>
<path d="M106.3 78.1l.4 3.8h-1z" fill-rule="evenodd"/>
<path d="M105.7 95.3h1l-.4 3.7z" fill-rule="evenodd"/>
<path d="M156.5 99.9l2.8-2.6 .6 .8z" fill-rule="evenodd"/>
<path d="M183.2 78.9l.4 3.8h-.9z" fill-rule="evenodd"/>
<path d="M82.2 117.9h.9l-.4 3.8z" fill-rule="evenodd"/>
<path d="M82.7 99l.4 3.9h-.9z" fill-rule="evenodd"/>
<path d="M93.9 107.4l.4 3.8h-.9z" fill-rule="evenodd"/>
<path d="M93.4 117.9h.9l-.4 3.8z" fill-rule="evenodd"/>
<path d="M102.4 108.9h1l-.5 3.8z" fill-rule="evenodd"/>
<path d="M113.9 103.7l.1 3.9-.9-.1z" fill-rule="evenodd"/>
<path d="M152.3 112.9l3.6-1.1 .2 .9z" fill-rule="evenodd"/>
<path d="M156.5 107.2l3 2.3-.7 .7z" fill-rule="evenodd"/>
<path d="M171.2 110.3h1l-.5 3.8z" fill-rule="evenodd"/>
<path d="M182.7 117.9h.9l-.4 3.8z" fill-rule="evenodd"/>
<path d="M193.4 117.9h1l-.5 3.8z" fill-rule="evenodd"/>
<path d="M102.9 121.7l.5 3.8h-1z" fill-rule="evenodd"/>
<path d="M126.8 128.8l3.8 .5-3.8 .5z" fill-rule="evenodd"/>
<path d="M125.1 138.8l3.8-.5v1z" fill-rule="evenodd"/>
<path d="M141.7 138.3l3.8 .5-3.8 .5z" fill-rule="evenodd"/>
<path d="M140.1 129.3l3.8-.5v1z" fill-rule="evenodd"/>
<path d="M152.3 121.4l3.1 2.2-.6 .7z" fill-rule="evenodd"/>
<path d="M171.7 121.7l.5 3.8h-1z" fill-rule="evenodd"/>
<path d="M118.2 155.6l3.7-.5v.9z" fill-rule="evenodd"/>
<path d="M122.3 145.6l3.8-.5v1z" fill-rule="evenodd"/>
<path d="M144.6 145.1l3.8 .5-3.8 .5z" fill-rule="evenodd"/>
<path d="M148.7 155.1l3.8 .5-3.8 .4z" fill-rule="evenodd"/>
<path d="M113.9 166.9l3.8-.5v.9z" fill-rule="evenodd"/>
<path d="M153 166.4l3.8 .5-3.8 .4z" fill-rule="evenodd"/>
<path d="M96.4 199.9h.5l-.3 1.9z" fill-rule="evenodd"/>
<path d="M108.9 189.3l2.4-.3v.6z" fill-rule="evenodd"/>
<path d="M109.9 197.7l1.9-.2v.4z" fill-rule="evenodd"/>
<path d="M148.4 197.5l1.9 .2-1.9 .2z" fill-rule="evenodd"/>
<path d="M148.9 189l2.4 .3-2.4 .3z" fill-rule="evenodd"/>
<path d="M96.6 205l.3 1.9h-.5z" fill-rule="evenodd"/>
<path d="M110.7 216.8l1.9-.2v.5z" fill-rule="evenodd"/>
<path d="M128.2 216.7l1.9 .3-1.9 .2z" fill-rule="evenodd"/>
<path d="M136.3 201.9l.2 2.4h-.6z" fill-rule="evenodd"/>
<path d="M147.4 203.5l1.5-1.3 .3 .4z" fill-rule="evenodd"/>
<path d="M151.4 201.8l.4 .5-2.1 1.3z" fill-rule="evenodd"/>
<path d="M161.1 201.8l.3 1.9h-.5z" fill-rule="evenodd"/>
<path d="M168.3 201.8l.2 1.9h-.4z" fill-rule="evenodd"/>
<path d="M110 236l2.4-.2v.6z" fill-rule="evenodd"/>
<path d="M110.6 224.5l1.9-.3v.5z" fill-rule="evenodd"/>
<path d="M127.7 236.3l2.4 .3-2.4 .3z" fill-rule="evenodd"/>
<path d="M147.7 224.2l1.9 .3-1.9 .2z" fill-rule="evenodd"/>
<path d="M149.9 240l1.8-1.6 .4 .6z" fill-rule="evenodd"/>
<path d="M160.9 238.2h.5l-.3 1.9z" fill-rule="evenodd"/>
<path d="M161.1 227.3l.3 1.9h-.5z" fill-rule="evenodd"/>
<path d="M160.9 225.4h.5l-.3 1.9z" fill-rule="evenodd"/>
<path d="M168.1 238.2h.4l-.2 1.9z" fill-rule="evenodd"/>
<path d="M168.1 248.9h.4l-.2 1.9z" fill-rule="evenodd"/>
<path d="M168.3 240.1l.2 1.9h-.4z" fill-rule="evenodd"/>
</g>
<g fill="#fff" stroke="#fff" stroke-width=".23">
<path d="M188.7 80.5h4.6v11.3h-4.6z" fill-rule="evenodd"/>
<path d="M83.8 73.6h5.7v19.5h-5.7z" fill-rule="evenodd"/>
<path d="M125.6 34.7h19.5v5.7h-19.5z" fill-rule="evenodd"/>
<path d="M162.8 64h3.3v1.7h-3.3z" fill-rule="evenodd"/>
<path d="M177.1 57.2h3.9v4h-3.9z" fill-rule="evenodd"/>
<path d="M117.8 68.6l3.6-2.8 2.8 3.6-3.7 2.8z" fill-rule="evenodd"/>
<path d="M138.1 241.8l6.2-4 2.5 3.9-6.2 4z" fill-rule="evenodd"/>
<path d="M122.3 183h15.7v5.8h-15.7z" fill-rule="evenodd"/>
<path d="M117.6 234.1h4.9v4.6h-4.9z" fill-rule="evenodd"/>
<path d="M131.7 203.2l4.6 .2-.6 10.8-4.6-.2z" fill-rule="evenodd"/>
<path d="M92.7 192.7h3.9v5.9h-3.9z" fill-rule="evenodd"/>
<path d="M150.6 196.5l2.9-2.4 2.9 3.6-2.9 2.3z" fill-rule="evenodd"/>
<path d="M164.3 244.5h4v1.9h-4z" fill-rule="evenodd"/>
<path d="M164.3 219h4v3.9h-4z" fill-rule="evenodd"/>
<path d="M157.2 232.7h3.9v2h-3.9z" fill-rule="evenodd"/>
<path d="M157.2 212.6h3.9v3.9h-3.9z" fill-rule="evenodd"/>
<path d="M118.2 215.1h4.4v3.7h-4.4z" fill-rule="evenodd"/>
<path d="M129.6 22.6h11.4v4.5h-11.4z" fill-rule="evenodd"/>
<path d="M105.7 65l8.2 4-2.1 4.1-8.1-4.1z" fill-rule="evenodd"/>
<path d="M101.1 86.3h4.6v4.6h-4.6z" fill-rule="evenodd"/>
<path d="M162.9 69.9l7 5.9-2.9 3.4-7-5.8z" fill-rule="evenodd"/>
<path d="M178.1 98h4.5v4.6h-4.5z" fill-rule="evenodd"/>
<path d="M88.7 112.3h4.6v4.6h-4.6z" fill-rule="evenodd"/>
<path d="M77.5 105.8h4.6v9.2h-4.6z" fill-rule="evenodd"/>
<path d="M129.6 133.6h11.4v4.6h-11.4z" fill-rule="evenodd"/>
<path d="M117 124.1h6.8v4.6h-6.8z" fill-rule="evenodd"/>
<path d="M97.8 135.4h4.5v6.8h-4.5z" fill-rule="evenodd"/>
<path d="M159.7 91.3l3.7-2.5 2.7 3.7-3.8 2.6z" fill-rule="evenodd"/>
<path d="M166.5 116.7h4.6v2.3h-4.6z" fill-rule="evenodd"/>
<path d="M166.2 126.8l3.3 3.1-3 3.4-3.4-3.1z" fill-rule="evenodd"/>
<path d="M129.6 161.7h11.4v4.6h-11.4z" fill-rule="evenodd"/>
<path d="M128.7 149h13.3v5.7h-13.3z" fill-rule="evenodd"/>
<path d="M126.4 139.1h17.9v5.6h-17.9z" fill-rule="evenodd"/>
<path d="M161 110.8l3.2-3.2 3.2 3.3-3.2 3.2z" fill-rule="evenodd"/>
<path d="M19.2 212.5h5.4v97h-5.4z" fill-rule="evenodd"/>
<path d="M22.9 209.7h5.5v85.4h-5.5z" fill-rule="evenodd"/>
<path d="M30.4 209.7h5.4v60.3h-5.4z" fill-rule="evenodd"/>
<path d="M125.2 220.5h9.8v4h-9.8z" fill-rule="evenodd"/>
<path d="M121.7 192.6h16.8v4.9h-16.8z" fill-rule="evenodd"/>
<path d="M107.6 56.4l8.7 2.4-1.2 4.4-8.7-2.4z" fill-rule="evenodd"/>
<path d="M151.1 54.6h11.4v4.6h-11.4z" fill-rule="evenodd"/>
<path d="M129.6 43.5h11.4v4.5h-11.4z" fill-rule="evenodd"/>
<path d="M168.8 296.1h40v4.5h-40z" fill-rule="evenodd"/>
<path d="M178.8 279.3h16.1v3.8h-16.1z" fill-rule="evenodd"/>
<path d="M198.5 261.3h9.9v4.5h-9.9z" fill-rule="evenodd"/>
<path d="M168.6 261.5h10.4v4h-10.4z" fill-rule="evenodd"/>
<path d="M88.9 280h6.3v2.7h-6.3z" fill-rule="evenodd"/>
<path d="M107.2 307.7h18.7v3.1h-18.7z" fill-rule="evenodd"/>
<path d="M44.6 160h40v4.5h-40z" fill-rule="evenodd"/>
</g>
<g fill="none" stroke="#000" stroke-width=".23" stroke-dasharray="33.5 33.5 33.5 33.5 33.5 33.5 33.5 33.5 33.5 33.5 33.5 33.5 33.5 33.5 33.5 33.5" stroke-linecap="butt">
<path d="M27.6 17.4l-5 8.8M31.8 15l-8.3 13.9M39.9 17.4l-5.1 8.8M39.9 17.4h18.3M62.7 15l-8.4 13.9M20 21.7l2.6 4.5M25.2 21.7h-5.2M32.2 21.7l2.6 4.5M37.4 21.7h-5.2M81.7 35.8h15.8M81.7 35.8l-5 8.8M74 40l2.7 4.6"/>
<path d="M79.3 40h-5.3M96.1 44.6h-19.4M124.3 59l-28.2-14.4"/>
</g>
<path d="M144.8 67.7h-18.9" fill="none" stroke="#000" stroke-width=".23" stroke-dasharray="1 1 1 1 1 1 1 1" stroke-linecap="butt"/>
<path d="M126.2 77.5l4.4 5.2M144.7 77.2l-4.6 5.5M135.3 122.6v-74.2" fill="none" stroke="#000" stroke-width=".23" stroke-dasharray="103.6 12.2 4.1 12.2" stroke-linecap="butt"/>
<path d="M143.3 75.3l-3.2 3.8M146.9 78.3l-6.8 8.2" fill="none" stroke="#000" stroke-width=".23" stroke-dasharray="51.8 12.2" stroke-linecap="butt"/>
<path d="M124.4 79.1l6.2 7.4M125.6 73.1l5.4 6.5M130.6 78.9l4.7-2.7M140.1 78.9l-4.8-2.7M125.1 114.1v7.6M135.3 114.1h-10.2" fill="none" stroke="#000" stroke-width=".23" stroke-dasharray="6.1 1 1" stroke-linecap="butt"/>
<g font-size="5.4">
<text x="23.6" y="209.7" transform="rotate(90 23.6 209.7)">AL</text>
<text x="31.1" y="209.7" transform="rotate(90 31.1 209.7)">UNLESS OTHERWISE SPECIFIED</text>
<text x="19.9" y="212.5" transform="rotate(90 19.9 212.5)">ALL DIMENSIONS IN 1 OR NO DECIMAL ±0.05mm</text>
<text x="23.6" y="214.4" transform="rotate(90 23.6 214.4)">L DIMENSIONS IN 2 DECIMALS ±0.05mm</text>
</g>
<g font-size="4.6">
<text x="129.6" y="26.5">Ø28.5</text>
<text x="125.6" y="39.8">Ø21.1</text>
<text x="129.6" y="47.4">Ø18.9</text>
<text x="151.1" y="58.6">Ø18.5</text>
<text x="106.5" y="60.3" transform="rotate(15 106.5 60.3)">R1.3</text>
<text x="103.9" y="68.6" transform="rotate(27 103.9 68.6)">R1.5</text>
<text x="118.2" y="68.3" transform="rotate(53 118.2 68.3)">R2</text>
<text x="160.4" y="73" transform="rotate(40 160.4 73)">4XØ5</text>
<text x="88.9" y="93.1" transform="rotate(-90 88.9 93.1)">32.95</text>
<text x="105.1" y="90.9" transform="rotate(-90 105.1 90.9)">22</text>
<text x="162" y="94.6" transform="rotate(-35 162 94.6)">R2</text>
<text x="192.7" y="91.8" transform="rotate(-90 192.7 91.8)">74.75</text>
<text x="182.1" y="102.6" transform="rotate(-90 182.1 102.6)">45</text>
<text x="161.4" y="110.5" transform="rotate(45 161.4 110.5)">R1</text>
<text x="81.5" y="115" transform="rotate(-90 81.5 115)">23.8</text>
<text x="92.8" y="116.9" transform="rotate(-90 92.8 116.9)">15</text>
<text x="170.6" y="119" transform="rotate(-90 170.6 119)">8</text>
<text x="117" y="128.1">Ø</text>
<text x="119.3" y="128.1">10</text>
<text x="163.5" y="129.8" transform="rotate(42 163.5 129.8)">R1</text>
<text x="129.6" y="137.6">Ø21.5</text>
<text x="101.8" y="142.2" transform="rotate(-90 101.8 142.2)">9.5</text>
<text x="126.4" y="144.1">Ø28.5</text>
<text x="128.7" y="154.1">Ø37</text>
<text x="129.6" y="165.6">Ø45.2</text>
<text x="122.3" y="188.1">Ø21.1</text>
<text x="153.2" y="199.6" transform="rotate(-39 153.2 199.6)">R2</text>
<text x="135.2" y="214.2" transform="rotate(-87 135.2 214.2)">R65,00</text>
<text x="117.6" y="238.1">3°</text>
<text x="140.3" y="245.2" transform="rotate(-33 140.3 245.2)">R1.3</text>
</g>
<g font-size="4.4">
<text x="44.6" y="163.8">XXI-KNM-30-1-500-7</text>
<text x="168.8" y="300">XXI-KNM-30-1-500-7</text>
</g>
<g font-size="3.9">
<text x="40.2" y="15.9">polirano</text>
<text x="20.3" y="21.1">N8</text>
<text x="32.6" y="21.1">N5</text>
<text x="42.6" y="21.1">polish</text>
<text x="81.1" y="34.1">polirano</text>
<text x="74.4" y="39.4">N5</text>
<text x="82.4" y="39.4">polish</text>
<text x="180.6" y="61.2" transform="rotate(-90 180.6 61.2)">18</text>
<text x="121.7" y="196.9">Ø18.9</text>
<text x="96.1" y="198.6" transform="rotate(-90 96.1 198.6)">1.5</text>
<text x="160.7" y="216.5" transform="rotate(-90 160.7 216.5)">12</text>
<text x="125.2" y="223.9">Ø18.5</text>
<text x="167.8" y="222.9" transform="rotate(-90 167.8 222.9)">18</text>
<text x="160.7" y="234.7" transform="rotate(-90 160.7 234.7)">6</text>
<text x="167.8" y="246.4" transform="rotate(-90 167.8 246.4)">5</text>
</g>
<g font-size="3.8">
<text x="150.5" y="265.2">CAPACITY</text>
<text x="182.8" y="265.2">WEIGHT</text>
<text x="153" y="270.9">SCALE</text>
<text x="170.8" y="270.4">1:1</text>
<text x="182.8" y="271">DWG. NO</text>
<text x="155.3" y="276.7">DRN</text>
<text x="167.9" y="276.8">DATE</text>
<text x="197.3" y="276.3">/BY</text>
<text x="151.8" y="282.6">REVISION</text>
<text x="167.9" y="282.5">DATE</text>
<text x="178.8" y="282.5">2019.06.23</text>
<text x="197.3" y="282.1">/BY</text>
<text x="197.3" y="287.9">/BY</text>
<text x="151.7" y="288.3">APPROVE</text>
<text x="167.6" y="293.4">Dimensions are in mm</text>
<text x="167.9" y="288.3">DATE</text>
<text x="150.2" y="299.8">JOB NAME</text>
<text x="152" y="294.1">REMARK</text>
<text x="63.3" y="310.5">MATERIAL:</text>
</g>
<text font-size="3.7" x="118.2" y="218.3">1°</text>
<g font-size="3.3">
<text x="165.7" y="65.7" transform="rotate(-90 165.7 65.7)">6</text>
<text x="132.8" y="185.2">0</text>
<text x="131.4" y="188.1">-0.02</text>
<text x="198.5" y="265.3">370g</text>
</g>
<g font-size="3.2">
<text x="137" y="39.8">-0.03</text>
<text x="138.6" y="36.9">0</text>
<text x="86.1" y="81.7" transform="rotate(-90 86.1 81.7)">+0.03</text>
<text x="88.9" y="80.1" transform="rotate(-90 88.9 80.1)">0</text>
<text x="139.4" y="141.3">0</text>
<text x="137.8" y="144.1">-0.1</text>
<text x="135.6" y="154">-0.1</text>
<text x="137.2" y="151.2">0</text>
</g>
<text font-size="3.1" x="107.2" y="310.3">CAST IRON+METAL</text>
<text font-size="2.9" x="168.6" y="265">515ml</text>
<g font-size="2.8">
<text x="131.5" y="197">-0.02</text>
<text x="132.9" y="194.5">0</text>
</g>
<text font-size="2.7" x="88.9" y="282.3">changes</text>
<g font-size="2.6">
<text x="58" y="281.6">Ind</text>
<text x="130.5" y="280.7">Name</text>
<text x="140.8" y="280.7">Date</text>
</g>
<g font-size="2.3">
<text x="205" y="263.3">+10</text>
<text x="207.3" y="265.3">0</text>
</g>
<g font-size="2.1">
<text x="175.9" y="263.3">+10</text>
<text x="177" y="265.1">-7</text>
</g>
</svg>
